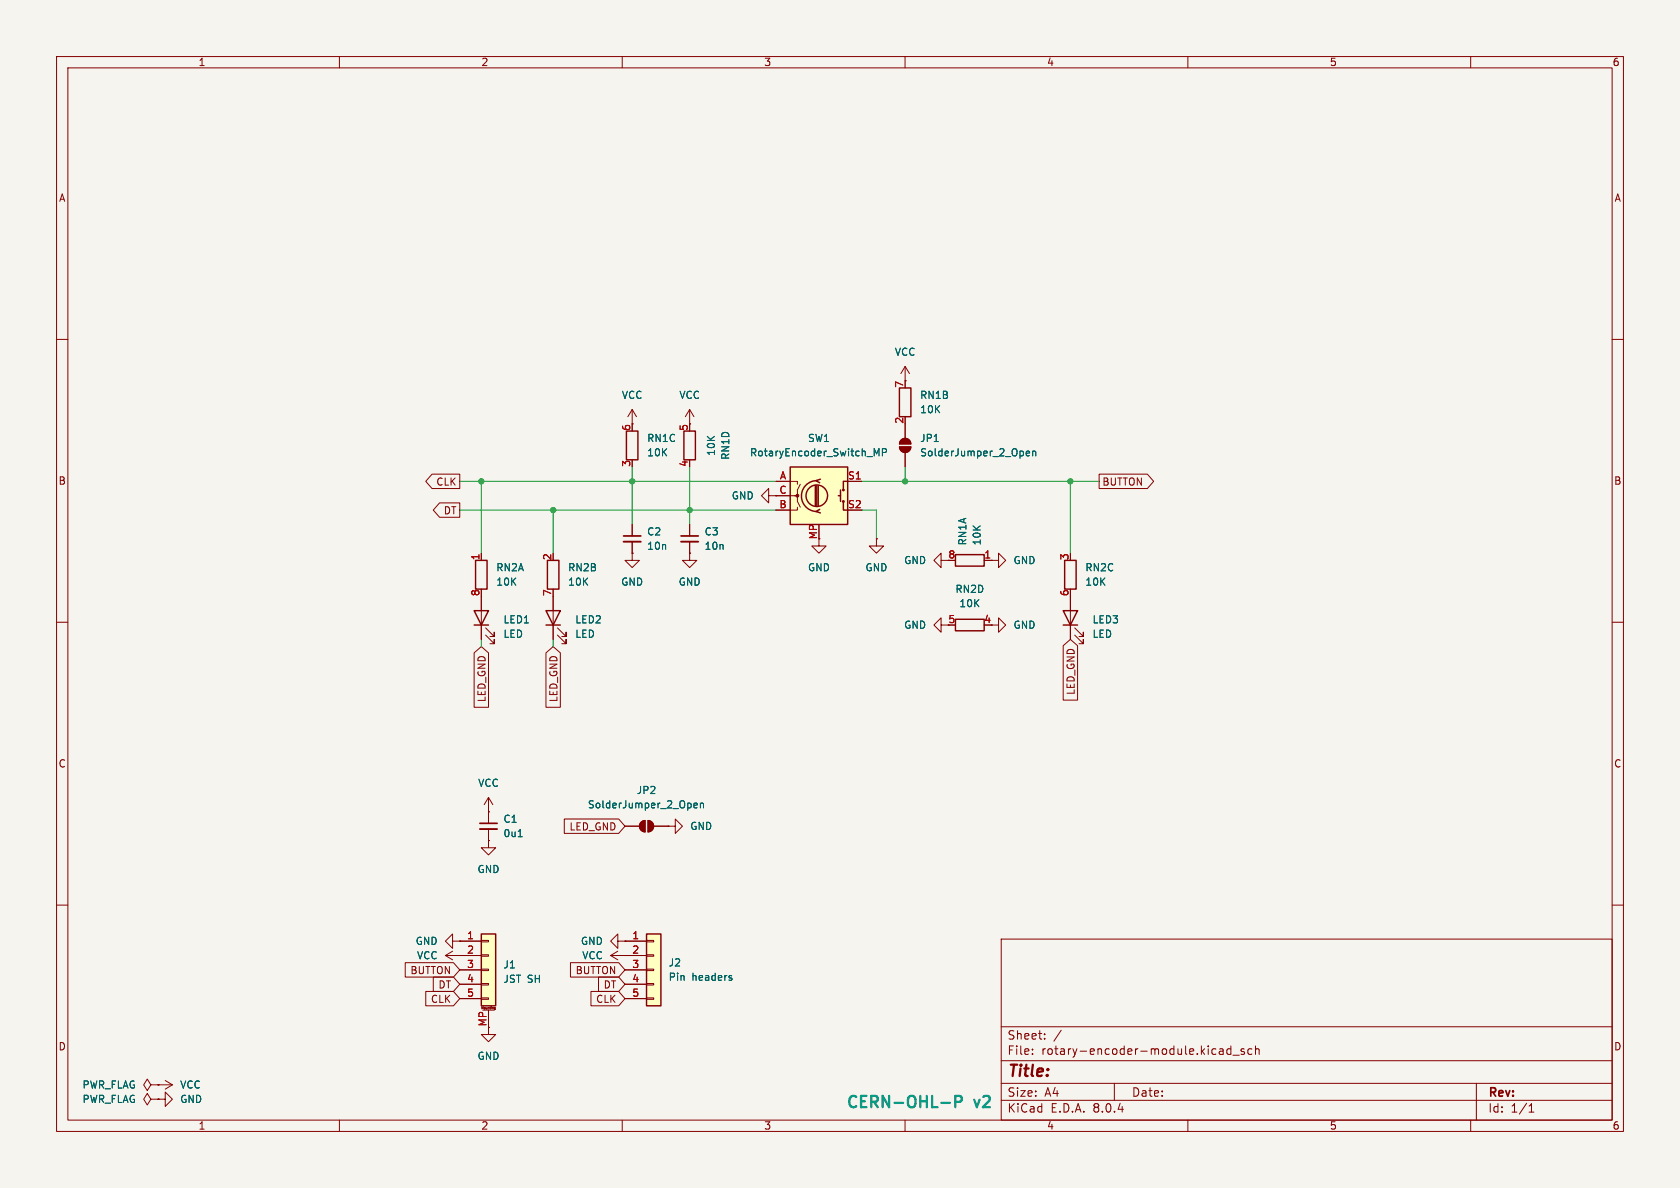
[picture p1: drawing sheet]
<svg xmlns="http://www.w3.org/2000/svg" width="297mm" height="210mm" viewBox="0 0 297 210" stroke-linecap="round" stroke-linejoin="round" font-family="sans-serif">
<path d="M0 0h297v210h-297z" fill="#f5f4ef" stroke="#f5f4ef" stroke-width=".18"/>
<g fill="none" stroke="#840000" stroke-width=".18">
<path d="M10 10h277v190h-277zM12 12h273v186h-273zM60 10v2M110 10v2M160 10v2M210 10v2M260 10v2M10 60h2M285 60h2M154.9 95.3v1.2h1.3l-1.3 1.3-1.2-1.3h1.2M154.9 95.3h.1M10 110h2"/>
<path d="M285 110h2M10 160h2M86.4 143.5v2M86.4 146.6v2M285 160h2M177 166h108v32h-108zM60 198v2M110 198v2M160 198v2M177 194.5h108M177 191.5h108M177 187.5h108"/>
<path d="M177 181.5h108M182.5 186.3v.1M182.5 185.5v.1M184.7 183.6v.1M184.7 182.8v.1M187.6 182.1l-1.3 2M197 191.5v3M210 198v2M215.6 185.5h.6v.9M215.6 186.3h.6M216.2 185.8l-.6 .1M217.6 185.5l-.4-.1-.3 .3v.4l.1 .2h.6"/>
<path d="M217.6 184.9v1.5M218 186.5h1.1M220 185.5l-.4-.1-.2 .2 .1 .2 .5 .2v.3h-.6M221.3 185.5l-.4-.1-.3 .3v.4l.1 .2h.6M222 185.5l.2-.1 .3 .1 .1 .9M222 184.9v1.5M260 198v2M261 191.5v6.5M270.3 196.6h.9M270.3 195.5l.4-.4v1.5"/>
</g>
<path d="M84.8 146.6h3.1" fill="none" stroke="#840000" stroke-width=".33"/>
<path d="M84.8 145.5h3.1" fill="none" stroke="#840000" stroke-width=".3"/>
<path d="M91.6 147.9h.7" fill="none" stroke="#006464" stroke-width=".18"/>
<path d="M85.1 165.1h2.5v12.7h-2.5z" fill="#ffffc2"/>
<g fill="none" stroke="#840000" stroke-width=".18">
<path d="M111.8 72.4l-.8 1.3M111.8 72.4v2.5M111.8 72.4l.7 1.3M121.9 72.4l-.7 1.3M121.9 72.4v2.5M121.9 72.4l.8 1.3M189.2 105.4v7.6M190 112.3l1.5 1.5v-.8v.8h-.7M190 111l1.5 1.5v-.7v.7h-.7M86.4 148.6v1.3h1.2l-1.2 1.2-1.3-1.2h1.3M86.4 148.6h.1M86.4 143.5h.1"/>
<path d="M86.4 141v2.5M86.4 141l-.8 1.2M86.4 141l.7 1.2M80 166.4v-1.3l-1.3 1.3 1.3 1.2v-1.2h1.3M81.3 166.4h.1M81.3 166.4h3.8M81.3 168.9h3.8M81.3 171.5h3.8M81.3 174h3.8M81.3 176.5h3.8M85.1 176.4h1.3v.3h-1.3zM85.1 173.9h1.3v.2h-1.3z"/>
<path d="M85.1 171.3h1.3v.3h-1.3zM85.1 168.8h1.3v.2h-1.3zM85.1 166.2h1.3v.3h-1.3zM85.3 178.6h2.1M86.4 178.6v3M87.4 178.5h.1M87.4 178.3h.1M87.4 178.3v.1M87.4 178.1h.1M87.4 178.1h.1v.3M87.5 178.4v.1M87.5 178.3l-.1 .1"/>
<path d="M26.7 191.8l-.7-1-.6 1 .6 1 .7-1h1.2M26.7 194.3l-.7-1-.6 1 .6 1 .7-1h1.2M27.9 191.8h.1M27.9 194.3h.1M27.9 191.8h2.6M29.2 191l1.3 .8M30.5 191.8l-1.3 .7"/>
</g>
<path d="M110.7 76.2h2.1v5.1h-2.1zM120.9 76.2h2v5.1h-2zM188.2 99.1h2v5h-2zM188 108h2.5l-1.3 2.5zM188 110.5h2.5M85.1 165.1h2.5v12.7h-2.5z" fill="none" stroke="#840000" stroke-width=".25"/>
<path d="M139.7 82.6h10.2v10.1h-10.2z" fill="#ffffc2"/>
<g fill="none" stroke="#840000" stroke-width=".25">
<path d="M159 68.6h2v5.1h-2zM139.7 82.6h10.2v10.1h-10.2zM144.1 85.9v3.5M144.4 85a2.73 2.73 0 0 0-2.7 2.7 2.73 2.73 0 0 0 2.7 2.7M144.4 85.9v3.5M144.7 85.9v3.5M144.9 90l-.6 .4 .7 .3M145 84.7l-.7 .3 .6 .3M148.2 87.6h.4M148.6 86.6v2M149.1 88.6v1.6h.8M149.9 85.1h-.8v1.5"/>
<path d="M168.9 98h5.1v2.1h-5.1zM168.9 109.5h5.1v2h-5.1z"/>
<circle cx="144.4" cy="87.6" r="1.9"/>
<circle cx="149.1" cy="86.6" r=".13"/>
<circle cx="149.1" cy="88.6" r=".13"/>
</g>
<g fill="#840000" stroke="#840000" stroke-width=".18">
<path d="M159 79h2a1.02 1.02 0 0 1-1 1 1.02 1.02 0 0 1-1-1z"/>
<path d="M159.3 77.8a1.02 1.02 0 0 1 1.1-.2 1.02 1.02 0 0 1 .6 .9h-2z"/>
<circle cx="141" cy="87.6" r=".25"/>
</g>
<g fill="none" stroke="#840000" stroke-width=".18">
<path d="M159 79h2a1.02 1.02 0 0 1-1 1 1.02 1.02 0 0 1-1-1zM159.3 77.8a1.02 1.02 0 0 1 1.1-.2 1.02 1.02 0 0 1 .6 .9h-2zM160 64.8v2.5M160 74.9v2.6M160 64.8l-.7 1.2M160 64.8l.8 1.2M121.9 92.7v2M121.9 95.8v2M135.9 87.6v-1.2l-1.3 1.2 1.3 1.3v-1.3h5.1v1l.5 1.1M137.2 85.1h3.8v.5M141 89.7v.5h-3.8M141.5 85.6l-.5 1v1h-.5"/>
<path d="M144.8 95.3v1.2h1.2l-1.2 1.3-1.3-1.3h1.3M149.9 85.1h2.5M160 80v2.6M166.4 99.1v-1.3l-1.3 1.3 1.3 1.2v-1.2h1.2M174 99.1h1.3M175.3 99.1h1.2v-1.3l1.3 1.3-1.3 1.2v-1.2M175.3 99.1h.1M166.4 110.5v-1.3l-1.3 1.3 1.3 1.3v-1.3h1.2M175.3 110.5h1.2v-1.3l1.3 1.3-1.3 1.3v-1.3M27.9 194.3h1.3v-1.3l1.3 1.3-1.3 1.3v-1.3M27.9 194.3h.1"/>
</g>
<path d="M154.5 79.3l.5 .9 .4-.9v1.3M156 80l.6-.1 .1-.2v-.3l-.7-.1v1.3M182.6 79.9l.1-.2 .4 .1v.8M182.6 79.7v.9M181.4 80.2l.6-.2v-.2l-.4-.1-.2 .2 .1 .6h.5" fill="none" stroke="#006464" stroke-width=".18"/>
<path d="M120.4 95.8h3" fill="none" stroke="#840000" stroke-width=".33"/>
<path d="M120.4 94.7h3" fill="none" stroke="#840000" stroke-width=".3"/>
<path d="M114.3 165.1h2.5v12.7h-2.5z" fill="#ffffc2"/>
<g fill="none" stroke="#840000" stroke-width=".18">
<path d="M160 74.9v2.6M76.4 83.8h4.9v2.6h-4.9l-1.1-1.3zM77.7 88.9h3.6v2.5h-3.6l-1.1-1.2zM85.1 97.8v1.3M111.8 97.8v1.3h1.2l-1.2 1.2-1.3-1.2h1.3M111.8 97.8h.1M111.8 92.7v2M111.8 95.8v2M121.9 97.8v1.3h1.3l-1.3 1.2-1.3-1.2h1.3M121.9 97.8h.1M121.9 92.7v2M121.9 95.8v2"/>
<path d="M137.2 85.1h2.5M137.2 90.2h2.5M137.2 87.6h2.5M149.9 85.1h2.5M154.9 95.3h.1M160 80v2.6M174 99.1h1.3M175.3 99.1h.1M194.3 83.8h8.5l1.2 1.3-1.2 1.3h-8.5zM83.8 115.4l1.3-1.1 1.3 1.1v9.6h-2.6zM85.1 105.4v7.6M85.9 112.3l1.5 1.5v-.8v.8h-.8"/>
<path d="M85.9 111l1.5 1.5v-.7v.7h-.8M96.5 115.4l1.3-1.1 1.3 1.1v9.6h-2.6zM97.8 105.4v7.6M98.6 112.3l1.5 1.5v-.8v.8h-.8M98.6 111l1.5 1.5v-.7v.7h-.8M188 114.1l1.2-1.1 1.3 1.1v9.7h-2.5zM189.2 105.4v2.6M189.2 110.5v2.5M86.4 148.6h.1M86.4 143.5h.1M86.4 143.5v2M86.4 146.6v2"/>
<path d="M99.8 144.8h9.6l1.1 1.3-1.1 1.2h-9.6zM110.5 146.1h2.5M113.3 145.3l.7-.3v2.1a1.02 1.02 0 0 1-.9-.7 1.02 1.02 0 0 1 .2-1.1zM114.6 145a1.02 1.02 0 0 1 1 1.1 1.02 1.02 0 0 1-1 1zM115.6 146.1h2.5M118.1 146.1h1.3v-1.3l1.2 1.3-1.2 1.2v-1.2M118.1 146.1h.1M71.6 170.2h8.6l1.1 1.3-1.1 1.2h-8.6zM75.3 175.3h4.9l1.1 1.2-1.1 1.3h-4.9zM76.6 172.7h3.6l1.1 1.3-1.1 1.3h-3.6zM78.7 168.9h6.4M78.7 168.9l1.3 .8"/>
<path d="M80 168.1l-1.3 .8M81.3 168.9h.1M81.3 166.4h.1M81.3 166.4h3.8M81.3 171.5h3.8M81.3 174h3.8M81.3 176.5h3.8M86.4 178.6v4.3h1.2l-1.2 1.3-1.3-1.3h1.3M100.8 170.2h8.6l1.1 1.3-1.1 1.2h-8.6zM104.5 175.3h4.9l1.1 1.2-1.1 1.3h-4.9zM105.8 172.7h3.6l1.1 1.3-1.1 1.3h-3.6zM107.9 168.9h6.4"/>
<path d="M107.9 168.9l1.3 .8M109.2 166.4v-1.3l-1.3 1.3 1.3 1.2v-1.2h1.3M109.2 168.1l-1.3 .8M110.5 166.4h.1M110.5 168.9h.1M110.5 166.4h3.8M110.5 171.5h3.8M110.5 174h3.8M110.5 176.5h3.8M114.3 176.4h1.3v.3h-1.3zM114.3 173.9h1.3v.2h-1.3zM114.3 171.3h1.3v.3h-1.3z"/>
<path d="M114.3 168.8h1.3v.2h-1.3zM114.3 166.2h1.3v.3h-1.3zM27.9 191.8h.1M27.9 194.3h.1"/>
</g>
<path d="M84.1 99.1h2v5h-2zM96.8 99.1h2v5h-2zM83.8 108h2.6l-1.3 2.5zM83.8 110.5h2.6M96.5 108h2.6l-1.3 2.5zM96.5 110.5h2.6M114.3 165.1h2.5v12.7h-2.5z" fill="none" stroke="#840000" stroke-width=".25"/>
<path d="M154.5 79.3l.5 .9 .4-.9v1.3M156 80l.6-.1 .1-.2v-.3l-.7-.1v1.3M182.6 79.9l.1-.2 .4 .1v.8M182.6 79.7v.9M181.4 80.2l.6-.2v-.2l-.4-.1-.2 .2 .1 .6h.5M91.6 147.9h.7M122.7 142.4l.6-.1-.1-.3h-.3l-.2 .2v.6h.5M123.8 142.1l.2-.1h.3l.1 .8M123.8 142v.8M129.2 172.9l.2 .2-.2 .2M129.2 172.5h.1" fill="none" stroke="#006464" stroke-width=".18"/>
<g fill="#840000" stroke="#840000" stroke-width=".18">
<path d="M113.3 145.3l.7-.3v2.1a1.02 1.02 0 0 1-.9-.7 1.02 1.02 0 0 1 .2-1.1z"/>
<path d="M114.6 145a1.02 1.02 0 0 1 1 1.1 1.02 1.02 0 0 1-1 1z"/>
</g>
<path d="M110.2 95.8h3.1" fill="none" stroke="#840000" stroke-width=".33"/>
<path d="M110.2 94.7h3.1" fill="none" stroke="#840000" stroke-width=".3"/>
<path d="M166.4 195h1.5M168.9 194.8h.8a.54 .54 0 0 0 .4-.5 .54 .54 0 0 0-.4-.6h-.8v2" fill="none" stroke="#0099b0" stroke-width=".4"/>
<path d="M81.3 85.1h55.9M81.3 90.2h55.9M85.1 85.1v12.7M97.8 90.2v7.6M111.8 82.6v10.1M121.9 82.6v10.1M152.4 85.1h41.9M152.4 90.2h2.5v5.1M160 82.6v2.5M189.2 85.1v12.7M85.1 113v1.3M97.8 113v1.3" fill="none" stroke="#009600" stroke-width=".18"/>
<g fill="#009600" stroke="#009600" stroke-width=".18">
<circle cx="85.1" cy="85.1" r=".46"/>
<circle cx="97.8" cy="90.2" r=".46"/>
<circle cx="111.8" cy="85.1" r=".46"/>
<circle cx="189.2" cy="85.1" r=".46"/>
<circle cx="160" cy="85.1" r=".46"/>
<circle cx="121.9" cy="90.2" r=".46"/>
</g>
<text font-size="2.8" fill="#840000" x="178" y="190.9">Title:</text>
<g font-size="2.8" fill="#0099b0">
<text x="149.4" y="196.4">CERN-OHL-P</text>
<text x="172.3" y="196.4">v2</text>
</g>
<g font-size="2.1" fill="#840000">
<text x="178" y="184">Sheet:</text>
<text x="178" y="186.7">File:</text>
<text x="184.1" y="186.7">rotary-encoder-module.kicad_sch</text>
<text x="178" y="196.9">KiCad</text>
<text x="178" y="194.1">Size:</text>
<text x="184.7" y="194.1">A4</text>
<text x="185.7" y="196.9">E.D.A.</text>
<text x="193.3" y="196.9">8.0.4</text>
<text x="200" y="194.1">Date:</text>
<text x="263" y="194.3">Rev:</text>
<text x="263" y="196.9">Id:</text>
<text x="267.1" y="196.9">1/1</text>
</g>
<g font-size="1.8" fill="#840000">
<text x="35" y="11.9">1</text>
<text x="85" y="11.9">2</text>
<text x="135" y="11.9">3</text>
<text x="185" y="11.9">4</text>
<text x="235" y="11.9">5</text>
<text x="285" y="11.9">6</text>
<text x="10.3" y="35.9">A</text>
<text x="285.3" y="35.9">A</text>
<text x="159.8" y="68.7" transform="rotate(-90 159.8 68.7)">7</text>
<text x="111.5" y="76.3" transform="rotate(-90 111.5 76.3)">6</text>
<text x="121.7" y="76.3" transform="rotate(-90 121.7 76.3)">5</text>
<text x="10.3" y="85.9">B</text>
<text x="77" y="86">CLK</text>
<text x="137.7" y="87.4">C</text>
<text x="194.8" y="86">BUTTON</text>
<text x="285.3" y="85.9">B</text>
<text x="78.4" y="91.1">DT</text>
<text x="144.5" y="95.4" transform="rotate(-90 144.5 95.4)">MP</text>
<text x="86" y="124.2" transform="rotate(-90 86 124.2)">LED_GND</text>
<text x="98.7" y="124.2" transform="rotate(-90 98.7 124.2)">LED_GND</text>
<text x="190.2" y="122.9" transform="rotate(-90 190.2 122.9)">LED_GND</text>
<text x="10.3" y="135.9">C</text>
<text x="285.3" y="135.9">C</text>
<text x="100.6" y="147">LED_GND</text>
<text x="72.5" y="172.4">BUTTON</text>
<text x="101.7" y="172.4">BUTTON</text>
<text x="76.1" y="177.5">CLK</text>
<text x="77.4" y="174.9">DT</text>
<text x="105.3" y="177.5">CLK</text>
<text x="106.6" y="174.9">DT</text>
<text x="10.3" y="185.9">D</text>
<text x="285.3" y="185.9">D</text>
<text x="35" y="199.9">1</text>
<text x="85" y="199.9">2</text>
<text x="135" y="199.9">3</text>
<text x="185" y="199.9">4</text>
<text x="235" y="199.9">5</text>
<text x="285" y="199.9">6</text>
</g>
<g font-size="1.8" fill="#006464">
<text x="158.1" y="63.1">VCC</text>
<text x="109.8" y="70.7">VCC</text>
<text x="120" y="70.7">VCC</text>
<text x="162.6" y="70.7">RN1B</text>
<text x="162.6" y="73.3">10K</text>
<text x="114.3" y="78.3">RN1C</text>
<text x="114.3" y="80.9">10K</text>
<text x="126.6" y="80.7" transform="rotate(-90 126.6 80.7)">10K</text>
<text x="129.1" y="81.4" transform="rotate(-90 129.1 81.4)">RN1D</text>
<text x="132.5" y="80.9">RotaryEncoder_Switch_MP</text>
<text x="142.7" y="78.3">SW1</text>
<text x="162.6" y="78.3">JP1</text>
<text x="162.6" y="80.9">SolderJumper_2_Open</text>
<text x="129.3" y="88.5">GND</text>
<text x="114.3" y="94.8">C2</text>
<text x="124.5" y="94.8">C3</text>
<text x="87.6" y="101.2">RN2A</text>
<text x="100.3" y="101.2">RN2B</text>
<text x="114.3" y="97.4">10n</text>
<text x="124.5" y="97.4">10n</text>
<text x="142.7" y="101.2">GND</text>
<text x="152.9" y="101.2">GND</text>
<text x="159.7" y="99.9">GND</text>
<text x="171" y="96.5" transform="rotate(-90 171 96.5)">RN1A</text>
<text x="173.6" y="96.5" transform="rotate(-90 173.6 96.5)">10K</text>
<text x="179.1" y="99.9">GND</text>
<text x="191.8" y="101.2">RN2C</text>
<text x="87.6" y="103.7">10K</text>
<text x="100.3" y="103.7">10K</text>
<text x="109.7" y="103.7">GND</text>
<text x="119.9" y="103.7">GND</text>
<text x="168.8" y="105">RN2D</text>
<text x="169.5" y="107.5">10K</text>
<text x="191.8" y="103.7">10K</text>
<text x="88.9" y="112.9">LED</text>
<text x="88.9" y="110.4">LED1</text>
<text x="101.6" y="112.9">LED</text>
<text x="101.6" y="110.4">LED2</text>
<text x="159.7" y="111.4">GND</text>
<text x="179.1" y="111.4">GND</text>
<text x="193" y="112.9">LED</text>
<text x="193" y="110.4">LED3</text>
<text x="84.4" y="139.3">VCC</text>
<text x="103.8" y="143.1">SolderJumper_2_Open</text>
<text x="112.5" y="140.6">JP2</text>
<text x="88.9" y="145.6">C1</text>
<text x="88.9" y="148.2">0u1</text>
<text x="121.9" y="146.9">GND</text>
<text x="84.3" y="154.5">GND</text>
<text x="73.4" y="167.2">GND</text>
<text x="102.6" y="167.2">GND</text>
<text x="73.6" y="169.8">VCC</text>
<text x="88.9" y="171.4">J1</text>
<text x="88.9" y="173.9">JST SH</text>
<text x="102.8" y="169.8">VCC</text>
<text x="118.1" y="171">J2</text>
<text x="118.1" y="173.6">Pin</text>
<text x="122.3" y="173.6">headers</text>
<text x="84.3" y="187.6">GND</text>
<text x="14.5" y="192.6">PWR_FLAG</text>
<text x="14.5" y="195.2">PWR_FLAG</text>
<text x="31.8" y="195.2">GND</text>
<text x="31.8" y="192.6">VCC</text>
</g>
<g font-size="1.8" fill="#a90000">
<text x="159.8" y="75" transform="rotate(-90 159.8 75)">2</text>
<text x="111.5" y="82.6" transform="rotate(-90 111.5 82.6)">3</text>
<text x="121.7" y="82.6" transform="rotate(-90 121.7 82.6)">4</text>
<text x="137.7" y="89.9">B</text>
<text x="137.8" y="84.8">A</text>
<text x="149.8" y="84.8">S1</text>
<text x="149.8" y="89.9">S2</text>
<text x="84.8" y="99.1" transform="rotate(-90 84.8 99.1)">1</text>
<text x="97.5" y="99.1" transform="rotate(-90 97.5 99.1)">2</text>
<text x="167.6" y="98.8">8</text>
<text x="173.9" y="98.8">1</text>
<text x="189" y="99.1" transform="rotate(-90 189 99.1)">3</text>
<text x="84.8" y="105.5" transform="rotate(-90 84.8 105.5)">8</text>
<text x="97.5" y="105.5" transform="rotate(-90 97.5 105.5)">7</text>
<text x="189" y="105.5" transform="rotate(-90 189 105.5)">6</text>
<text x="167.6" y="110.2">5</text>
<text x="173.9" y="110.2">4</text>
<text x="82.5" y="166.1">1</text>
<text x="111.7" y="166.1">1</text>
<text x="82.5" y="168.7">2</text>
<text x="82.5" y="171.2">3</text>
<text x="82.5" y="173.7">4</text>
<text x="111.7" y="168.7">2</text>
<text x="111.7" y="171.2">3</text>
<text x="111.7" y="173.7">4</text>
<text x="82.5" y="176.3">5</text>
<text x="111.7" y="176.3">5</text>
<text x="86.1" y="181.5" transform="rotate(-90 86.1 181.5)">MP</text>
</g>
<text font-size=".5" fill="#840000" x="85" y="178.4">Mounting</text>
</svg>
